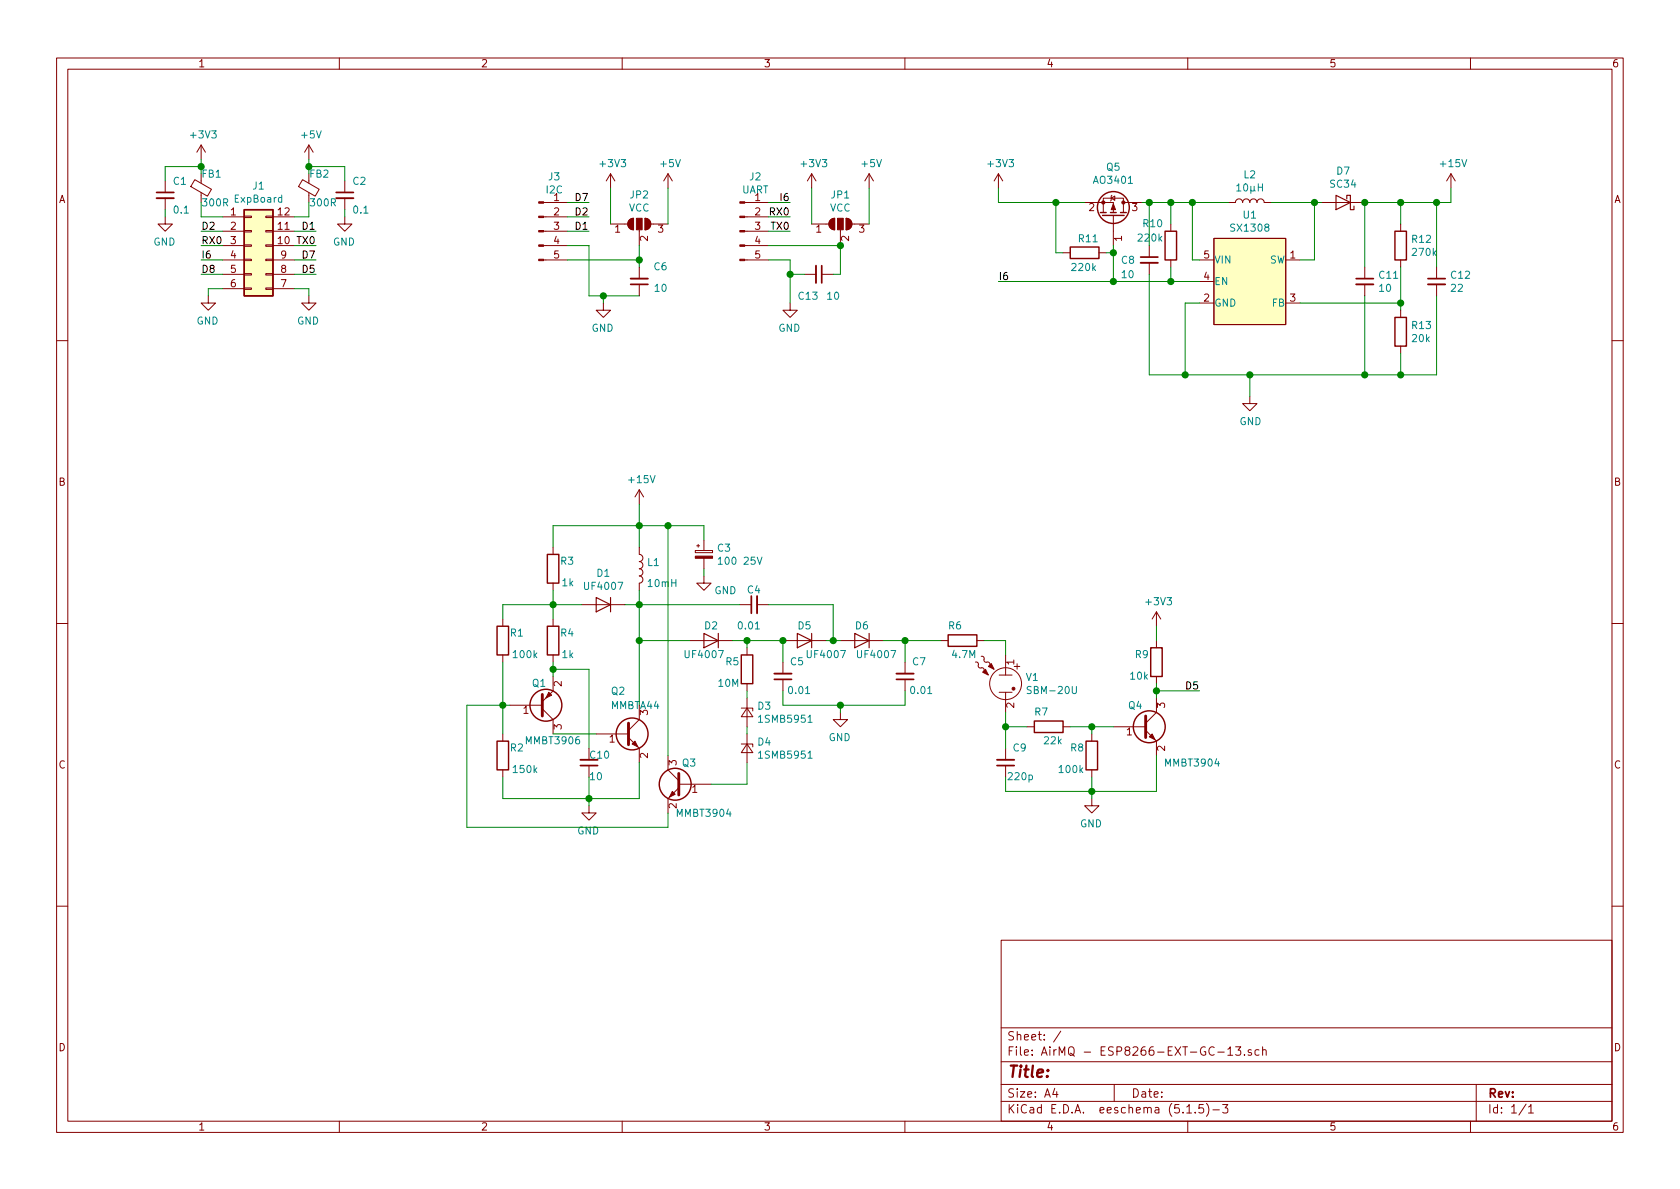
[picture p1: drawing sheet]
<svg xmlns="http://www.w3.org/2000/svg" width="297mm" height="210mm" viewBox="0 0 297 210" stroke-linecap="round" stroke-linejoin="round" font-family="sans-serif">
<g fill="none" stroke="#840000" stroke-width=".18">
<path d="M10 10.3h277v189.9h-277zM12 12.2h273v186.1h-273zM60 10.3v1.9M110 10.3v1.9M160 10.3v1.9M210 10.3v1.9M260 10.3v1.9M29.2 38.3v1.3h-1.3l1.3 1.3 1.3-1.3h-1.3M29.2 32v2M29.2 35v2.1M34.4 31.8l3 1.7-.7 1.2-3-1.7zM35.6 25.6l-.8 1.3"/>
<path d="M35.6 25.6v2.6M35.6 32v.4M35.6 34.1v1.7M35.6 25.6l.7 1.3M39.4 38.3h3.8M43.2 38.2h1.2v.3h-1.2zM47 38.2h1.3v.3h-1.3zM48.3 38.3h3.8M53.5 31.8l2.9 1.7-.7 1.2-2.9-1.7zM54.6 25.6v2.6M54.6 32v.4M54.6 34.1v1.7"/>
<path d="M54.6 25.6l-.8 1.3M54.6 25.6l.8 1.3M61 38.3v1.3h-1.3l1.3 1.3 1.2-1.3h-1.2M61 32v2M61 35v2.1M96.1 38.3h4.2M96.1 35.8h4.2M107.9 39.6h3.1M107.9 30.7l-.7 1.3M107.9 30.7v2.6M107.9 30.7l.8 1.3M111.2 39l.5-.3 .3-.1v2a1.03 1.03 0 0 1-.9-.6 1.03 1.03 0 0 1 .1-1z"/>
<path d="M114 38.6a1.02 1.02 0 0 1 1.1 1 1.02 1.02 0 0 1-1.1 1zM115.1 39.6h3M118.1 30.7v2.6M118.1 30.7l-.8 1.3M118.1 30.7l.8 1.3M131.7 38.3h4.2M131.7 35.8h4.2M143.5 30.7l-.8 1.3M143.5 30.7v2.6M143.5 30.7l.8 1.3M143.5 39.6h3.1M146.8 39l.4-.3 .4-.1v2a1.03 1.03 0 0 1-.9-.6 1.03 1.03 0 0 1 .1-1z"/>
<path d="M149.6 38.6a1.02 1.02 0 0 1 1 1 1.02 1.02 0 0 1-1 1zM150.6 39.6h3.1M153.7 30.7l-.8 1.3M153.7 30.7v2.6M153.7 30.7l.7 1.3M176.5 30.7l-.7 1.3M176.5 30.7v2.6M176.5 30.7l.8 1.3M191.8 35.8h5v1.8M196.5 35l.6-.3v.7zM196.6 34.5l-.1 .2v.7l-.2 .2M196.8 38.1v5.3"/>
<path d="M198.6 35.8v-.8h-3.5v2.6M198.6 35.8h3.3M198.6 35.8v1.8M207 39.6v1.3M217.2 35.8h1.2a.63 .63 0 0 1 .7-.6 .63 .63 0 0 1 .6 .6 .63 .63 0 0 1 .6-.6 .63 .63 0 0 1 .7 .6 .63 .63 0 0 1 .6-.6 .63 .63 0 0 1 .6 .6 .63 .63 0 0 1 .7-.6 .63 .63 0 0 1 .6 .6h1.3M233.7 35.8h7.6M247.6 39.6v1.3M256.5 30.7l-.7 1.3M256.5 30.7v2.6M256.5 30.7l.8 1.3M36.8 52.3v1.3h-1.2l1.2 1.3 1.3-1.3h-1.3M39.4 46h3.8"/>
<path d="M39.4 43.4h3.8M39.4 40.9h3.8M39.4 48.5h3.8M39.4 51h3.8M43.2 48.4h1.2v.2h-1.2zM43.2 50.9h1.2v.3h-1.2zM43.2 45.8h1.2v.3h-1.2zM43.2 40.8h1.2v.2h-1.2zM43.2 43.3h1.2v.3h-1.2zM47 48.4h1.3v.2h-1.3zM47 50.9h1.3v.3h-1.3zM47 45.8h1.3v.3h-1.3z"/>
<path d="M47 40.8h1.3v.2h-1.3zM47 43.3h1.3v.3h-1.3zM48.3 46h3.8M48.3 43.4h3.8M48.3 40.9h3.8M48.3 48.5h3.8M48.3 51h3.8M54.6 52.3v1.3h-1.3l1.3 1.3 1.3-1.3h-1.3M96.1 46h4.2M96.1 43.4h4.2M96.1 40.9h4.2M106.7 53.6v1.3h-1.3l1.3 1.2 1.2-1.2h-1.2"/>
<path d="M113 40.6v2.8M113 47.2v2.1M113 50.3v2M131.7 46h4.2M131.7 43.4h4.2M131.7 40.9h4.2M139.7 53.6v1.3h-1.3l1.3 1.2 1.3-1.2h-1.3M142.2 48.5h2.1M145.3 48.5h2M148.6 40.6v2.8M188 44.7h1.2M194.3 44.7h1.3"/>
<path d="M203.2 43.4v2.1M203.2 46.5v2M207 46v1.2M212.1 46h2.5M212.1 53.6h2.5M212.1 49.8h2.5M214.6 42.2h12.7v15.2h-12.7zM227.3 46h2.6M227.3 53.6h2.6M241.3 47.2v2.1M241.3 50.3v2M247.6 46v1.2"/>
<path d="M247.6 54.9v1.2M254 47.2v2.1M254 50.3v2M10 60.2h2M221 70.1v1.3h1.2l-1.2 1.2-1.3-1.2h1.3M247.6 61.2v1.3M285 60.2h2M97.8 96.8v1.2M113 96.8v1.2a.63 .63 0 0 1 .7 .7 .63 .63 0 0 1-.7 .6 .63 .63 0 0 1 .7 .6 .63 .63 0 0 1-.7 .7 .63 .63 0 0 1 .7 .6 .63 .63 0 0 1-.7 .6 .63 .63 0 0 1 .7 .7 .63 .63 0 0 1-.7 .6v1.3M113 86.6v2.5M113 86.6l-.7 1.3M113 86.6l.8 1.3"/>
<path d="M122.9 97.4h3.1v.3h-3.1zM123.2 96.5h.5M123.4 96.3v.5M124.5 95.5v1.9M124.5 98.7v1.9M10 110.3h2M88.9 109.5v1.2M88.9 115.8v1.3M97.8 119.6v2.6l-1.9 1.9M97.8 103.1v1.3M97.8 109.5v1.2M97.8 115.8v1.3"/>
<path d="M102.9 106.9h7.6M121.9 113.3h7.6M124.5 101.8v1.3h-1.3l1.3 1.3 1.2-1.3h-1.2M130.8 106.9h2M132.1 114.5v1.3M133.9 106.9h2M138.4 113.3h7.6M138.4 117.1v2M148.6 113.3h7.6M160 117.1v2M166.4 113.3h1.2M172.5 117.1l.4 .1v.6l.2 .3 .8 .1 .1 .4"/>
<path d="M172.7 113.3h1.3M173.5 116.1h.4l.1 .3v.6l.3 .1h.6l.1 .5M176.7 119.4h2.2M177.8 115.8v3.6M204.5 108.2l-.8 1.3M204.5 108.2v2.5M204.5 113.3v1.2M204.5 119.6v1.3M204.5 108.2l.7 1.3M285 110.3h2M88.9 129.8v1.3M88.9 136.1v1.3"/>
<path d="M90.2 124.7h5.7M95.9 125.3l1.9 1.9v2.6M104.1 135.4v2M105.4 129.8h5.7M111.1 130.4l1.9 1.9v2.6M113 124.7v2.5l-1.9 2M118.1 133.6v2.5l1.9 1.9M120 139.3l-1.9 1.9v2.6M120 138.7h5.7M131.1 131.6h2v.5M131.1 125.2h2v.5M132.1 131.6l1 1.5h-2z"/>
<path d="M132.1 125.2l1 1.5h-2zM132.1 120.9v1.3M132.1 123.4v5.1M132.1 129.8v5.1M138.4 120.1v2.1M148.6 126v1.2h-1.3l1.3 1.3 1.3-1.3h-1.3M160 120.1v2.1M176.7 122.4h2.2M177.8 122.4v3.6M177.8 132.3v2.1M177.8 135.4v2M181.6 128.5h1.3"/>
<path d="M188 128.5h1.2M193 129.8v1.3M193 136.1v1.3M196.8 128.5h5.8M202.6 129.2l1.9 1.9v2.5M204.5 123.4v2.6l-1.9 1.9M104.1 142.5v1.3h-1.2l1.2 1.2 1.3-1.2h-1.3M193 141.2v1.3h-1.2l1.2 1.3 1.3-1.3h-1.3M10 160.2h2M177 166.3h108v32h-108zM285 160.2h2M60 198.3v1.9"/>
<path d="M110 198.3v1.9M160 198.3v1.9M177 194.8h108M177 191.8h108M177 187.8h108M177 181.8h108M186.5 192.5l-.4 1h1M186.8 193v1M187.6 182.3l-1.3 2M197 191.8v3M209.8 195.8l.5-.5v1.5M209.8 196.8h.9"/>
<path d="M210 198.3v1.9M211.3 196.7v.1M212.8 195.3h-.8v.7l.2-.1 .5 .1 .1 .2v.5l-.3 .1-.5-.1M213.3 195.1a1.71 1.71 0 0 1 0 2.3M214.5 196.3h1.1M215.3 186h1.2M216.2 195.3h.9l-.5 .6 .4 .1v.7l-.2 .1-.6-.1M217.1 185.5l.4-.4v1.5M217.1 186.6h.9M218.5 185.1h.9l-.5 .6 .4 .1v.7l-.2 .1-.6-.1M220 186.5v.1M221.2 185.7l-.3-.1-.2 .2 .1 .2 .4 .2v.3h-.5"/>
<path d="M222.6 185.7l-.4-.1-.3 .3v.6l.3 .1 .4-.1M223.2 185.7l.2-.1 .4 .1 .1 .9M223.2 185.1v1.5M260 198.3v1.9M261 191.8v6.5M269.8 195.2l-1.2 2M270.3 195.8l.4-.5v1.5M270.3 196.8h.8"/>
<circle cx="177.8" cy="120.9" r="2.82"/>
</g>
<g fill="none" stroke="#840000" stroke-width=".25">
<path d="M43.2 37.1h5.1v15.2h-5.1zM194.6 37.6h1M194.9 38.1h3.9M196.3 37.6h1.1M198.1 37.6h1M189.2 43.7h5.1v2h-5.1zM206 40.9h2v5.1h-2zM246.6 40.9h2.1v5.1h-2.1zM246.6 56.1h2.1v5.1h-2.1zM96.8 98h2v5.1h-2zM87.9 110.7h2v5.1h-2zM96.8 110.7h2v5.1h-2z"/>
<path d="M131.1 115.8h2v5.1h-2zM167.6 112.3h5.1v2h-5.1zM203.5 114.5h2v5.1h-2zM87.9 131.1h2v5h-2zM182.9 127.5h5.1v2h-5.1zM192 131.1h2.1v5h-2.1z"/>
<circle cx="196.8" cy="36.7" r="2.82"/>
<circle cx="96.5" cy="124.7" r="2.82"/>
<circle cx="111.8" cy="129.8" r="2.82"/>
<circle cx="119.4" cy="138.7" r="2.82"/>
<circle cx="203.2" cy="128.5" r="2.82"/>
</g>
<g fill="#840000" stroke="#840000" stroke-width=".18">
<path d="M174.8 117.9l.5-.6 .5 1.1z"/>
<path d="M173.7 118.9l.5-.5 .6 1z"/>
<path d="M95.2 45.8h.9v.3h-.9z"/>
<path d="M95.2 43.3h.9v.3h-.9z"/>
<path d="M95.2 40.8h.9v.2h-.9z"/>
<path d="M95.2 38.2h.9v.3h-.9z"/>
<path d="M95.2 35.7h.9v.2h-.9z"/>
<path d="M130.8 45.8h.9v.3h-.9z"/>
<path d="M130.8 43.3h.9v.3h-.9z"/>
<path d="M130.8 40.8h.9v.2h-.9z"/>
<path d="M130.8 38.2h.9v.3h-.9z"/>
<path d="M130.8 35.7h.9v.2h-.9z"/>
<path d="M196.8 36.1l.4 1h-.7z"/>
<path d="M118.9 139.9l.5 .6-1 .5z"/>
<path d="M203.2 130.3l.5-.5 .5 1z"/>
<path d="M122.9 98.3h3.1v.4h-3.1z"/>
<path d="M111.2 39l.5-.3 .3-.1v2a1.03 1.03 0 0 1-.9-.6 1.03 1.03 0 0 1 .1-1z"/>
<path d="M114 38.6a1.02 1.02 0 0 1 1.1 1 1.02 1.02 0 0 1-1.1 1z"/>
<path d="M112.5 38.6h1v2h-1z"/>
<path d="M146.8 39l.4-.3 .4-.1v2a1.03 1.03 0 0 1-.9-.6 1.03 1.03 0 0 1 .1-1z"/>
<path d="M149.6 38.6a1.02 1.02 0 0 1 1 1 1.02 1.02 0 0 1-1 1z"/>
<path d="M148.1 38.6h1v2h-1z"/>
<path d="M97 122.4l.5 .5-1 .5z"/>
<path d="M111.8 131.6l.5-.5 .5 1z"/>
<circle cx="179.2" cy="121.8" r=".25"/>
<circle cx="195.1" cy="35.8" r=".28"/>
<circle cx="198.6" cy="35.8" r=".28"/>
</g>
<path d="M127 98.9l.4-.4v1.3M127 99.8h.7M133.9 98.5l.4 1.3 .4-1.3M142.9 134.1h.7M142.9 127.7h.7M189.6 121.4v1l.2 .3 .4-.1 .1-.2v-1" fill="none" stroke="#008484" stroke-width=".18"/>
<path d="M27.7 35h3M59.4 35h3.1M111.5 49.3h3.1M144.3 47v3M201.7 46.5h3M239.8 50.3h3M252.5 50.3h3M133.9 105.4v3.1M136.9 119.1h3.1M158.5 119.1h3M102.6 134.4h3.1M176.3 134.4h3" fill="none" stroke="#840000" stroke-width=".33"/>
<path d="M27.7 34h3M59.4 34h3.1M111.5 50.3h3.1M145.3 47v3M201.7 45.5h3M239.8 49.3h3M252.5 49.3h3M132.8 105.4v3.1M102.6 135.4h3.1M136.9 120.1h3.1M158.5 120.1h3M176.3 135.4h3" fill="none" stroke="#840000" stroke-width=".3"/>
<path d="M236.2 34.5l2.6 1.3-2.6 1.3zM238.1 35.2v-.7h.7v2.6h.6v-.7M105.4 105.7l2.5 1.2-2.5 1.3zM107.9 105.7v2.5M124.5 112l2.5 1.3-2.5 1.2zM127 112v2.5M141 112l2.5 1.3-2.5 1.2zM143.5 112v2.5M151.1 112l2.6 1.3-2.6 1.2zM153.7 112v2.5" fill="none" stroke="#840000" stroke-width=".2"/>
<g fill="#ffffc2" stroke="#ffffc2" stroke-width=".18">
<path d="M214.6 42.2h12.7v15.2h-12.7z"/>
<path d="M43.2 37.1h5.1v15.2h-5.1z"/>
</g>
<path d="M95.9 122.8v3.8M111.1 127.9v3.8M120 136.8v3.8M202.6 126.6v3.8" fill="none" stroke="#840000" stroke-width=".51"/>
<g fill="none" stroke="#008400" stroke-width=".18">
<path d="M29.2 37.1v1.2M35.6 35.8v2.5h3.8M35.6 29.5h-6.4v2.5M35.6 28.2v2.5M54.6 35.8v2.5h-2.5M54.6 28.2v2.5M54.6 29.5h6.4v2.5M61 37.1v1.2M100.3 35.8h3.8M100.3 38.3h3.8M107.9 33.3v6.3M118.1 33.3v6.3"/>
<path d="M135.9 35.8h3.8M135.9 38.3h3.8M143.5 33.3v6.3M153.7 33.3v6.3M176.5 33.3v2.5h15.3M186.7 35.8v8.9h1.3M201.9 35.8h15.3M203.2 35.8v7.6M207 35.8v3.8M210.8 35.8v10.2h1.3M224.8 35.8h8.9M232.4 35.8v10.2h-2.5"/>
<path d="M247.6 35.8v3.8M254 35.8v11.4M256.5 33.3v2.5h-15.2v11.4M35.6 46h3.8M35.6 48.5h3.8M35.6 43.4h3.8M35.6 40.9h3.8M39.4 51h-2.6v1.3M52.1 46h3.8M52.1 51h2.5v1.3M52.1 48.5h3.8M52.1 43.4h3.8"/>
<path d="M52.1 40.9h3.8M100.3 43.4h3.8v8.9h8.9M100.3 46h12.7M100.3 40.9h3.8M106.7 52.3v1.3M113 43.4v3.8M135.9 46h3.8v7.6M135.9 43.4h12.7v5.1h-1.3M135.9 40.9h3.8M139.7 48.5h2.5M176.5 49.8h35.6M195.6 44.7h1.2"/>
<path d="M196.8 43.4v6.4M203.2 48.5v17.8h50.8v-14M207 47.2v2.6M212.1 53.6h-2.6v12.7M229.9 53.6h17.7M241.3 52.3v14M247.6 47.2v7.7M221 66.3v3.8M247.6 62.5v3.8M113 89.1v7.7M118.1 93v40.6M124.5 95.5v-2.5h-26.7v3.8"/>
<path d="M88.9 117.1v12.7M97.8 118.4h6.3v13.9M97.8 104.4v5.1M97.8 117.1v2.5M102.9 106.9h-14v2.6M110.5 106.9h20.3M113 104.4v20.3M113 113.3h8.9M124.5 100.6v1.2M129.5 113.3h8.9v3.8M132.1 113.3v1.2M135.9 106.9h11.4v6.4"/>
<path d="M146 113.3h2.6M156.2 113.3h10.2M160 113.3v3.8M174 113.3h3.8v2.5M204.5 110.7v2.6M90.2 124.7h-7.7v21.6h35.6v-2.5M97.8 129.8h7.6M104.1 137.4v5.1M113 134.9v6.3h-24.1v-3.8M132.1 122.2v1.2M132.1 128.5v1.3M132.1 134.9v3.8h-6.4"/>
<path d="M138.4 122.2v2.5h21.6v-2.5M148.6 124.7v1.3M177.8 128.5h3.8M177.8 126v6.3M189.2 128.5h7.6M193 128.5v1.3M193 137.4v3.8M204.5 120.9v2.5M204.5 133.6v6.3h-26.7v-2.5M204.5 122.2h7.6"/>
</g>
<g fill="#008400" stroke="#008400" stroke-width=".25">
<circle cx="210.8" cy="35.8" r=".51"/>
<circle cx="113" cy="113.3" r=".51"/>
<circle cx="113" cy="93" r=".51"/>
<circle cx="106.7" cy="52.3" r=".51"/>
<circle cx="241.3" cy="35.8" r=".51"/>
<circle cx="207" cy="49.8" r=".51"/>
<circle cx="196.9" cy="49.8" r=".51"/>
<circle cx="232.4" cy="35.8" r=".51"/>
<circle cx="177.8" cy="128.5" r=".51"/>
<circle cx="209.6" cy="66.3" r=".51"/>
<circle cx="113" cy="46" r=".51"/>
<circle cx="193" cy="139.9" r=".51"/>
<circle cx="118.1" cy="93" r=".51"/>
<circle cx="204.5" cy="122.2" r=".51"/>
<circle cx="54.6" cy="29.5" r=".51"/>
<circle cx="193" cy="128.5" r=".51"/>
<circle cx="132.1" cy="113.3" r=".51"/>
<circle cx="113" cy="106.9" r=".51"/>
<circle cx="207" cy="35.8" r=".51"/>
<circle cx="203.2" cy="35.8" r=".51"/>
<circle cx="247.7" cy="66.3" r=".51"/>
<circle cx="104.1" cy="141.2" r=".51"/>
<circle cx="35.6" cy="29.5" r=".51"/>
<circle cx="186.7" cy="35.8" r=".51"/>
<circle cx="254" cy="35.8" r=".51"/>
<circle cx="148.6" cy="43.4" r=".51"/>
<circle cx="97.8" cy="118.4" r=".51"/>
<circle cx="196.9" cy="44.7" r=".51"/>
<circle cx="247.7" cy="35.8" r=".51"/>
<circle cx="97.8" cy="106.9" r=".51"/>
<circle cx="138.4" cy="113.3" r=".51"/>
<circle cx="148.6" cy="124.7" r=".51"/>
<circle cx="241.3" cy="66.3" r=".51"/>
<circle cx="160" cy="113.3" r=".51"/>
<circle cx="88.9" cy="124.7" r=".51"/>
<circle cx="221" cy="66.3" r=".51"/>
<circle cx="247.7" cy="53.6" r=".51"/>
<circle cx="139.7" cy="48.5" r=".51"/>
<circle cx="147.3" cy="113.3" r=".51"/>
</g>
<text font-size="2.8" fill="#840000" x="178" y="190.5">Title:</text>
<g font-size="2.1" fill="#840000">
<text x="178" y="184">Sheet: /</text>
<text x="178" y="186.7">File: AirMQ - ESP8266-EXT-GC-13.sch</text>
<text x="178" y="196.9">KiCad E.D.A. eeschema (5.1.5)-3</text>
<text x="178" y="194.1">Size: A4</text>
<text x="200" y="194.1">Date:</text>
<text x="263" y="194.1">Rev:</text>
<text x="263" y="196.9">Id: 1/1</text>
</g>
<g font-size="1.8" fill="#840000">
<text x="35" y="11.9">1</text>
<text x="85" y="11.9">2</text>
<text x="135" y="11.9">3</text>
<text x="185" y="11.9">4</text>
<text x="235" y="11.9">5</text>
<text x="285" y="11.9">6</text>
<text x="10.4" y="35.9">A</text>
<text x="97.9" y="35.6">1</text>
<text x="133.5" y="35.6">1</text>
<text x="285.4" y="35.9">A</text>
<text x="40.8" y="38.1">1</text>
<text x="40.8" y="40.6">2</text>
<text x="49.2" y="40.6">11</text>
<text x="49.2" y="38.1">12</text>
<text x="97.9" y="38.1">2</text>
<text x="97.9" y="40.6">3</text>
<text x="108.7" y="41.1">1</text>
<text x="116.4" y="41.1">3</text>
<text x="133.5" y="38.1">2</text>
<text x="133.5" y="40.6">3</text>
<text x="144.3" y="41.1">1</text>
<text x="151.9" y="41.1">3</text>
<text x="192.6" y="37.3">2</text>
<text x="200.2" y="37.3">3</text>
<text x="40.8" y="43.2">3</text>
<text x="40.8" y="45.7">4</text>
<text x="49.2" y="43.2">10</text>
<text x="49.7" y="45.7">9</text>
<text x="97.9" y="43.2">4</text>
<text x="97.9" y="45.7">5</text>
<text x="114.6" y="42.6" transform="rotate(-90 114.6 42.6)">2</text>
<text x="133.5" y="43.2">4</text>
<text x="133.5" y="45.7">5</text>
<text x="150.1" y="42.6" transform="rotate(-90 150.1 42.6)">2</text>
<text x="198.4" y="42.6" transform="rotate(-90 198.4 42.6)">1</text>
<text x="212.9" y="45.7">5</text>
<text x="228.1" y="45.7">1</text>
<text x="40.8" y="48.3">5</text>
<text x="40.8" y="50.8">6</text>
<text x="49.7" y="50.8">7</text>
<text x="49.7" y="48.3">8</text>
<text x="212.9" y="53.3">2</text>
<text x="212.9" y="49.5">4</text>
<text x="228.1" y="53.3">3</text>
<text x="10.4" y="85.9">B</text>
<text x="285.4" y="85.9">B</text>
<text x="179.3" y="117.6" transform="rotate(-90 179.3 117.6)">1</text>
<text x="179.3" y="118.4">+</text>
<text x="99.3" y="121.4" transform="rotate(-90 99.3 121.4)">2</text>
<text x="179.3" y="125.2" transform="rotate(-90 179.3 125.2)">2</text>
<text x="206" y="125.2" transform="rotate(-90 206 125.2)">3</text>
<text x="92.5" y="126.2">1</text>
<text x="99.3" y="129" transform="rotate(-90 99.3 129)">3</text>
<text x="107.8" y="131.3">1</text>
<text x="199.2" y="130">1</text>
<text x="10.4" y="135.9">C</text>
<text x="114.6" y="134.1" transform="rotate(-90 114.6 134.1)">2</text>
<text x="119.6" y="135.4" transform="rotate(-90 119.6 135.4)">3</text>
<text x="206" y="132.8" transform="rotate(-90 206 132.8)">2</text>
<text x="285.4" y="135.9">C</text>
<text x="119.6" y="143" transform="rotate(-90 119.6 143)">2</text>
<text x="122.4" y="140.2">1</text>
<text x="10.4" y="185.9">D</text>
<text x="285.4" y="185.9">D</text>
<text x="35" y="199.9">1</text>
<text x="85" y="199.9">2</text>
<text x="135" y="199.9">3</text>
<text x="185" y="199.9">4</text>
<text x="235" y="199.9">5</text>
<text x="285" y="199.9">6</text>
</g>
<g font-size="1.8" fill="#008484">
<text x="33.9" y="24.5">+3V3</text>
<text x="53.4" y="24.5">+5V</text>
<text x="106.2" y="29.6">+3V3</text>
<text x="116.9" y="29.6">+5V</text>
<text x="141.8" y="29.6">+3V3</text>
<text x="152.5" y="29.6">+5V</text>
<text x="174.8" y="29.6">+3V3</text>
<text x="254.8" y="29.6">+15V</text>
<text x="30.7" y="32.7">C1</text>
<text x="35.7" y="31.4">FB1</text>
<text x="41.6" y="35.8">ExpBoard</text>
<text x="44.8" y="33.5">J1</text>
<text x="54.8" y="31.4">FB2</text>
<text x="62.4" y="32.7">C2</text>
<text x="96.6" y="34.2">I2C</text>
<text x="97" y="31.9">J3</text>
<text x="111.5" y="35.1">JP2</text>
<text x="131.1" y="34.2">UART</text>
<text x="132.6" y="31.9">J2</text>
<text x="147" y="35.1">JP1</text>
<text x="193.6" y="32.5">AO3401</text>
<text x="195.7" y="30.2">Q5</text>
<text x="218.8" y="33.9">10µH</text>
<text x="220" y="31.5">L2</text>
<text x="235.3" y="33.2">SC34</text>
<text x="236.4" y="30.9">D7</text>
<text x="30.8" y="37.8">0.1</text>
<text x="36" y="36.5">300R</text>
<text x="55" y="36.5">300R</text>
<text x="62.6" y="37.8">0.1</text>
<text x="111.2" y="37.4">VCC</text>
<text x="146.7" y="37.4">VCC</text>
<text x="202.2" y="40.2">R10</text>
<text x="217.8" y="41">SX1308</text>
<text x="219.9" y="38.7">U1</text>
<text x="27.1" y="43.4">GND</text>
<text x="58.9" y="43.4">GND</text>
<text x="115.7" y="47.8">C6</text>
<text x="189.7" y="47.9">220k</text>
<text x="190.8" y="42.8">R11</text>
<text x="198.3" y="46.7">C8</text>
<text x="201.4" y="42.7">220k</text>
<text x="214.7" y="46.6">VIN</text>
<text x="224.5" y="46.6">SW</text>
<text x="249.7" y="42.9">R12</text>
<text x="249.9" y="45.3">270k</text>
<text x="115.8" y="51.6">10</text>
<text x="141.2" y="53">C13</text>
<text x="146.4" y="53">10</text>
<text x="198.4" y="49.2">10</text>
<text x="214.7" y="50.4">EN</text>
<text x="243.9" y="49.3">C11</text>
<text x="243.9" y="51.6">10</text>
<text x="256.6" y="49.3">C12</text>
<text x="256.6" y="51.6">22</text>
<text x="34.7" y="57.4">GND</text>
<text x="52.5" y="57.4">GND</text>
<text x="104.6" y="58.7">GND</text>
<text x="137.6" y="58.7">GND</text>
<text x="214.7" y="54.2">GND</text>
<text x="224.9" y="54.2">FB</text>
<text x="249.7" y="58.2">R13</text>
<text x="249.8" y="60.5">20k</text>
<text x="219.2" y="75.2">GND</text>
<text x="111.3" y="85.4">+15V</text>
<text x="99.2" y="99.9">R3</text>
<text x="114.5" y="100.1">L1</text>
<text x="126.9" y="97.6">C3</text>
<text x="127.5" y="99.9">100 25V</text>
<text x="99.4" y="103.7">1k</text>
<text x="103.5" y="104.3">UF4007</text>
<text x="105.6" y="102">D1</text>
<text x="114.7" y="103.8">10mH</text>
<text x="126.3" y="105.1">GND</text>
<text x="132.2" y="104.9">C4</text>
<text x="202.8" y="107">+3V3</text>
<text x="90.3" y="112.6">R1</text>
<text x="99.2" y="112.6">R4</text>
<text x="124.6" y="111.3">D2</text>
<text x="130.7" y="111.3">0.01</text>
<text x="141.1" y="111.3">D5</text>
<text x="151.3" y="111.3">D6</text>
<text x="167.7" y="111.3">R6</text>
<text x="90.9" y="116.4">100k</text>
<text x="99.4" y="116.4">1k</text>
<text x="121.3" y="116.4">UF4007</text>
<text x="128.4" y="117.6">R5</text>
<text x="139.8" y="117.6">C5</text>
<text x="142.9" y="116.4">UF4007</text>
<text x="151.8" y="116.4">UF4007</text>
<text x="161.4" y="117.6">C7</text>
<text x="168.5" y="116.4">4.7M</text>
<text x="200.8" y="116.4">R9</text>
<text x="94.2" y="121.5">Q1</text>
<text x="108.1" y="125.4">MMBTA44</text>
<text x="108.1" y="122.9">Q2</text>
<text x="127.1" y="121.5">10M</text>
<text x="134" y="125.5">D3</text>
<text x="139.6" y="122.7">0.01</text>
<text x="161.2" y="122.7">0.01</text>
<text x="181.5" y="120.4">V1</text>
<text x="182.1" y="122.7">SBM-20U</text>
<text x="199.6" y="125.4">Q4</text>
<text x="199.9" y="120.2">10k</text>
<text x="93.1" y="131.6">MMBT3906</text>
<text x="114.6" y="126.5" transform="rotate(-90 114.6 126.5)">3</text>
<text x="134" y="131.8">D4</text>
<text x="134.4" y="127.8">1SMB5951</text>
<text x="146.5" y="131.1">GND</text>
<text x="183" y="126.5">R7</text>
<text x="184.7" y="131.6">22k</text>
<text x="90.3" y="132.9">R2</text>
<text x="90.9" y="136.7">150k</text>
<text x="104.4" y="134.2">C10</text>
<text x="104.4" y="138">10</text>
<text x="120.7" y="135.6">Q3</text>
<text x="134.4" y="134.2">1SMB5951</text>
<text x="178.4" y="138">220p</text>
<text x="179.2" y="132.9">C9</text>
<text x="187.4" y="136.7">100k</text>
<text x="189.3" y="132.9">R8</text>
<text x="206.2" y="135.6">MMBT3904</text>
<text x="102.1" y="147.6">GND</text>
<text x="119.8" y="144.4">MMBT3904</text>
<text x="191" y="146.3">GND</text>
</g>
<g font-size="1.8">
<text x="101.9" y="35.6">D7</text>
<text x="138.2" y="35.6">I6</text>
<text x="35.6" y="40.6">D2</text>
<text x="53.6" y="40.6">D1</text>
<text x="101.9" y="40.6">D1</text>
<text x="101.9" y="38.1">D2</text>
<text x="136.3" y="38.1">RX0</text>
<text x="136.4" y="40.6">TX0</text>
<text x="35.6" y="45.7">I6</text>
<text x="35.6" y="43.2">RX0</text>
<text x="52.6" y="43.2">TX0</text>
<text x="53.6" y="45.7">D7</text>
<text x="35.6" y="48.3">D8</text>
<text x="53.6" y="48.3">D5</text>
<text x="176.5" y="49.5">I6</text>
<text x="209.8" y="121.9">D5</text>
</g>
</svg>
